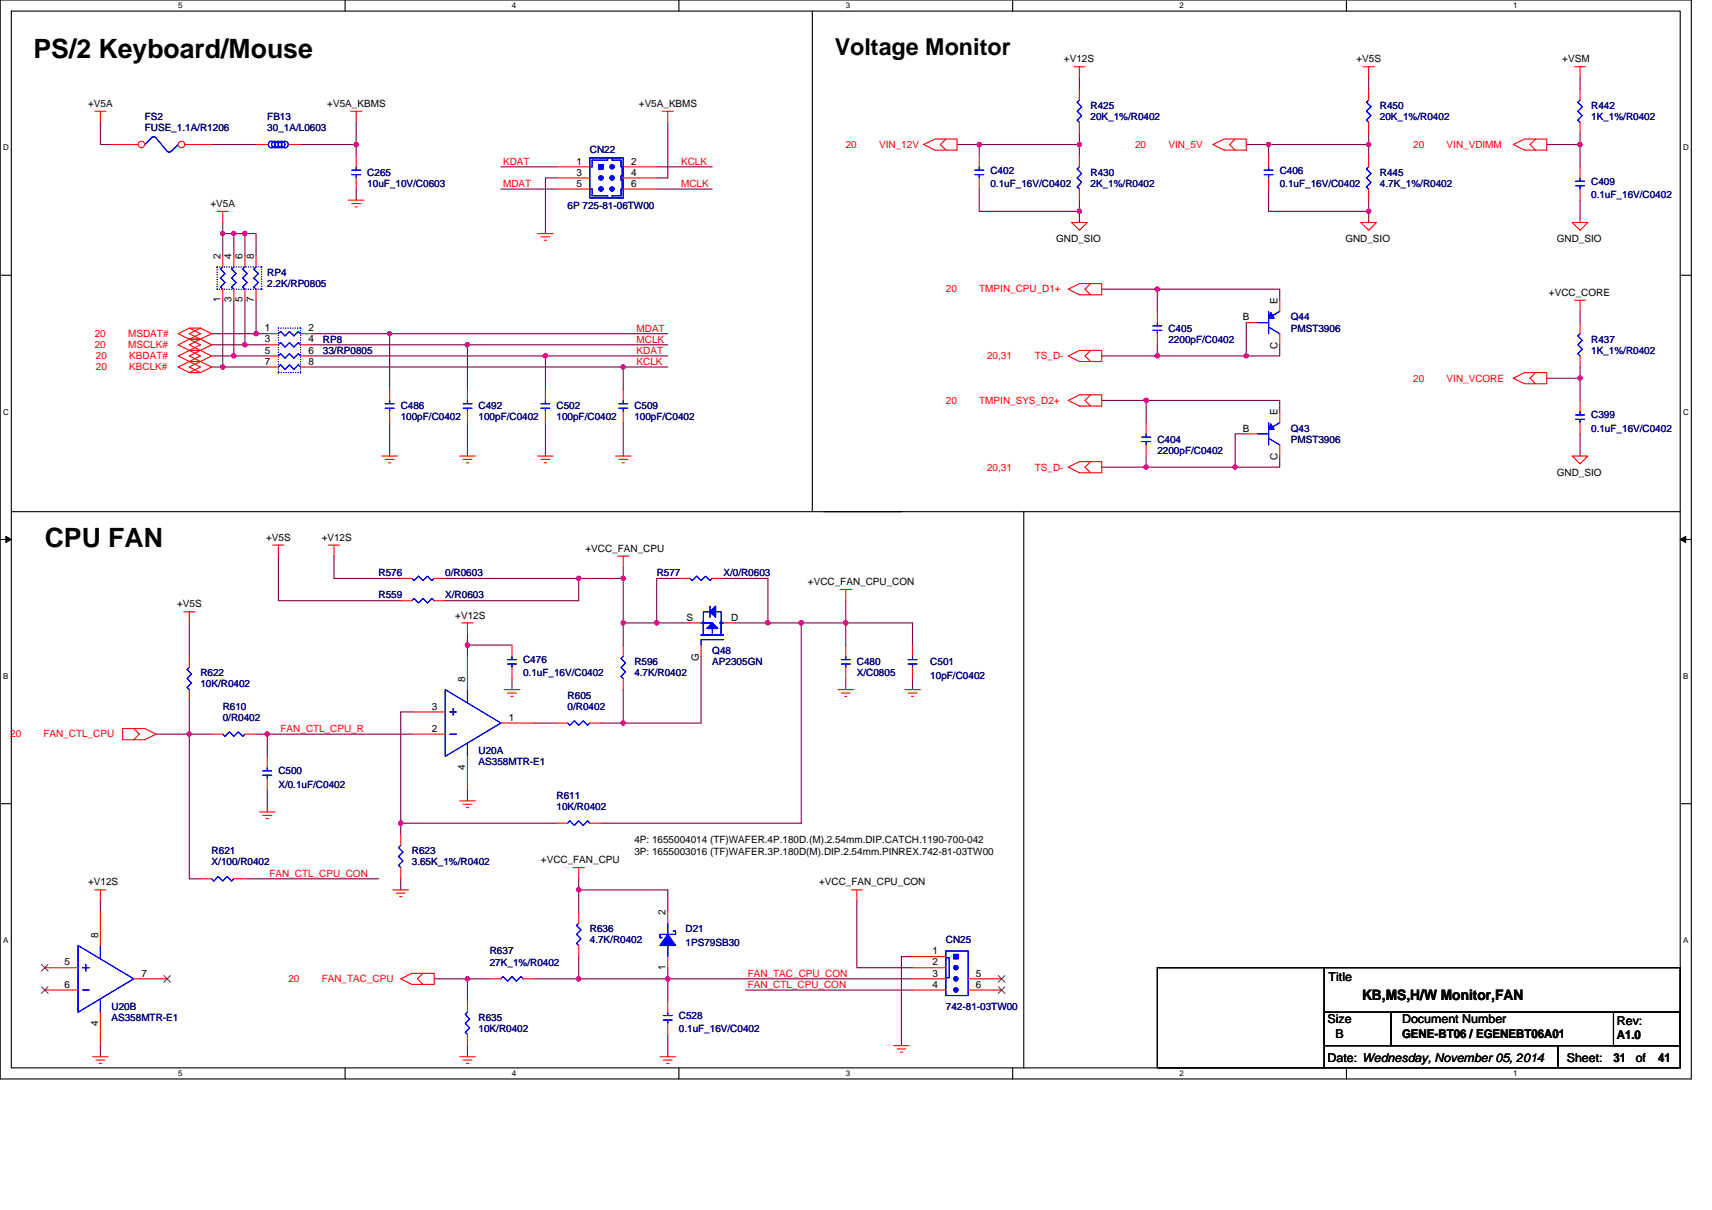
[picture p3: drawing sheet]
<svg xmlns="http://www.w3.org/2000/svg" width="297mm" height="210mm" viewBox="0 0 297 210" stroke-linecap="round" stroke-linejoin="round" font-family="sans-serif">
<path d="M0 0h293.5v187.2h-293.5zM2 1.9h289.5v183.4h-289.5z" fill="none" stroke="#000" stroke-width=".19"/>
<g fill="#fff">
<path d="M30.9 .2h.8v1.6h-.8z"/>
<path d="M30.9 185.5h.8v1.6h-.8z"/>
</g>
<path d="M59.9 0v1.9M59.9 185.3v1.9" fill="none" stroke="#000" stroke-width=".19"/>
<g fill="#fff">
<path d="M88.8 .2h.8v1.6h-.8z"/>
<path d="M88.8 185.5h.8v1.6h-.8z"/>
</g>
<path d="M117.8 0v1.9M117.8 185.3v1.9" fill="none" stroke="#000" stroke-width=".19"/>
<g fill="#fff">
<path d="M146.7 .2h.8v1.6h-.8z"/>
<path d="M146.7 185.5h.8v1.6h-.8z"/>
</g>
<path d="M175.7 0v1.9M175.7 185.3v1.9" fill="none" stroke="#000" stroke-width=".19"/>
<g fill="#fff">
<path d="M204.7 .2h.7v1.6h-.7z"/>
<path d="M204.7 185.5h.7v1.6h-.7z"/>
</g>
<path d="M233.6 0v1.9M233.6 185.3v1.9" fill="none" stroke="#000" stroke-width=".19"/>
<g fill="#fff">
<path d="M262.6 .2h.7v1.6h-.7z"/>
<path d="M262.6 185.5h.7v1.6h-.7z"/>
<path d="M.5 24.8h1v1.6h-1z"/>
<path d="M292 24.8h1v1.6h-1z"/>
<path d="M.5 70.7h1v1.5h-1z"/>
<path d="M292 70.7h1v1.5h-1z"/>
</g>
<path d="M0 47.8h2M291.5 47.8h2" fill="none" stroke="#000" stroke-width=".19"/>
<g fill="#fff">
<path d="M.5 116.5h.9v1.6h-.9z"/>
<path d="M292 116.5h.9v1.6h-.9z"/>
</g>
<path d="M0 93.6h2M291.5 93.6h2" fill="none" stroke="#000" stroke-width=".19"/>
<path d="M1 93.1l1 .5-1 .5zM291.5 93.6l1-.5v1z" fill="#000" stroke="#000" stroke-width=".17"/>
<g fill="#fff">
<path d="M.5 162.4h.9v1.5h-.9z"/>
<path d="M292 162.4h.9v1.5h-.9z"/>
</g>
<g fill="none" stroke="#000" stroke-width=".19">
<path d="M140.9 1.9v86.9M2 88.8h154.4M142.9 88.8h148.6M177.6 88.8v96.5M0 139.5h2M291.5 139.5h2M200.8 167.9h29v17.4h-29zM229.8 175.7h11.5v5.8h-11.5zM229.8 167.9h61.7v7.8h-61.7zM241.3 175.7h50.2v5.8h-50.2zM279.9 175.7h11.6v5.8h-11.6zM229.8 181.5h40.5v3.8h-40.5z"/>
<path d="M270.3 181.5h21.2v3.8h-21.2z"/>
</g>
<g fill="none" stroke="#800040" stroke-width=".19">
<path d="M187.3 13.5v1.9M237.5 13.5v1.9M274.1 13.5v1.9M17.4 21.2v3.9h1.9M36.7 25.1h7.7M38.6 38.6v1.9M52.2 25.1h9.6M61.8 21.2v3.9M61.8 32.8v1.9M61.8 25.1v1.9M86.9 32.8h9.7M86.9 29h9.7"/>
<path d="M96.6 30.9h-2v9.6M113.9 32.8h9.7M113.9 29h9.7M115.9 21.2v9.7h-2M166 25.1h3.9M169.9 32.8v3.9h17.4M169.9 25.1v1.9M169.9 25.1h17.4v1.9M187.3 23.2v1.9M187.3 34.7v2M187.3 36.7v1.9M216.2 25.1h3.9v1.9"/>
<path d="M220.1 32.8v3.9h17.4M220.1 25.1h17.4M237.5 23.2v1.9M237.5 25.1v1.9M237.5 36.7v1.9M237.5 34.7v2M268.4 25.1h5.7M274.1 34.7v3.9M274.1 25.1v3.9M274.1 23.2v1.9M36.7 57.9h7.7M36.7 59.8h5.8"/>
<path d="M38.6 40.5v3.9M38.6 40.5h2M38.6 52.1v11.6M40.6 40.5h1.9M40.6 40.5v3.9M40.6 52.1v9.7M42.5 59.8h3.9M42.5 40.5h1.9v3.9M42.5 40.5v3.9M42.5 52.1v7.7M44.4 57.9h2M44.4 52.1v5.8"/>
<path d="M54.1 59.8h27M54.1 57.9h13.5M67.6 57.9v9.7M67.6 57.9h48.3M81.1 59.8v7.8M81.1 59.8h34.8M191.2 50.2h30.8v1.9M200.8 50.2v3.8M200.8 59.8v2M216.2 56v5.8M222 59.8v2h-5.8M274.1 54v2"/>
<path d="M36.7 61.8h3.9M36.7 63.7h1.9M38.6 63.7h7.8M40.6 61.8h5.8M54.1 63.7h54M54.1 61.8h40.5M67.6 73.3v5.8M81.1 73.3v5.8M94.6 61.8h21.3M94.6 61.8v5.8M94.6 73.3v5.8M108.1 63.7h7.8"/>
<path d="M108.1 63.7v3.9M108.1 73.3v5.8M191.2 69.5h7.7M191.2 61.8h9.6M198.9 79.1v2h-7.7M198.9 69.5v3.8M198.9 69.5h23.1v1.9M200.8 61.8h15.4M216.2 75.3h-1.9v5.8M222 79.1v2h-7.7M268.4 65.6h5.7M274.1 63.7v1.9"/>
<path d="M274.1 75.3v3.8M274.1 65.6v3.9M48.3 96.5v7.7h21.2M58 96.5v3.9h11.5M108.1 98.4v2M198.9 81.1h15.4M32.8 108.1v5.8M77.3 100.4h23.1v3.8h-23.1M81.1 112v1.9M81.1 110v2h7.7M88.8 117.8v1.9M100.4 100.4h7.7"/>
<path d="M108.1 108.1v3.9M108.1 119.7v5.8M108.1 100.4v7.7M108.1 108.1h5.8M113.9 108.1h5.8M117.8 100.4h-3.9v7.7M121.6 113.9v11.6h-13.5M125.5 100.4h7.7v7.7M127.4 108.1h5.8M133.2 108.1h5.8M139 108.1h7.7M139 108.1v34.8h-34.7"/>
<path d="M146.7 104.2v3.9M146.7 108.1v3.9M146.7 117.8v1.9M146.7 108.1h11.6v3.9M158.3 117.8v1.9M27.1 127.4h5.7M32.8 127.4v25.1h2M32.8 127.4h3.9M32.8 121.6v5.8M44.4 127.4h2v3.9M46.4 127.4h25.1M46.4 137.1v3.8"/>
<path d="M71.5 123.5h-2v19.4M81.1 137.1v1.9M92.7 125.5h3.9M104.3 125.5h3.8M17.4 156.4v1.9M42.5 152.5h23.2M69.5 142.9v1.9M69.5 142.9h27.1M69.5 152.5v1.9M100.4 154.4h15.5v3.9M100.4 152.5v1.9M100.4 154.4v3.9"/>
<path d="M148.7 156.4v11.5h9.6M75.3 169.9h5.8M81.1 169.9h3.9M81.1 169.9v3.8M92.7 169.9h7.7M100.4 166v3.9M100.4 169.9h15.5M115.9 169.9v3.8M115.9 179.5v3.9M115.9 169.9h42.4M115.9 167.9v2M129.4 171.8h28.9"/>
<path d="M158.3 166h-1.9v15.5M17.4 181.5v1.9M81.1 181.5v1.9"/>
</g>
<g fill="#f0f" stroke="#f0f" stroke-width=".19">
<circle cx="198.9" cy="69.5" r=".38"/>
<circle cx="214.3" cy="81.1" r=".38"/>
<circle cx="274.1" cy="25.1" r=".38"/>
<circle cx="274.1" cy="65.6" r=".38"/>
<circle cx="169.9" cy="25.1" r=".38"/>
<circle cx="187.3" cy="36.7" r=".38"/>
<circle cx="187.3" cy="25.1" r=".38"/>
<circle cx="237.5" cy="25.1" r=".38"/>
<circle cx="220.1" cy="25.1" r=".38"/>
<circle cx="237.5" cy="36.7" r=".38"/>
<circle cx="200.8" cy="50.2" r=".38"/>
<circle cx="216.2" cy="61.8" r=".38"/>
<circle cx="38.6" cy="40.5" r=".38"/>
<circle cx="40.6" cy="40.5" r=".38"/>
<circle cx="42.5" cy="40.5" r=".38"/>
<circle cx="67.6" cy="57.9" r=".38"/>
<circle cx="81.1" cy="59.8" r=".38"/>
<circle cx="108.1" cy="63.7" r=".38"/>
<circle cx="61.8" cy="25.1" r=".38"/>
<circle cx="200.8" cy="61.8" r=".38"/>
<circle cx="198.9" cy="81.1" r=".38"/>
<circle cx="94.6" cy="61.8" r=".38"/>
<circle cx="38.6" cy="63.7" r=".38"/>
<circle cx="40.6" cy="61.8" r=".38"/>
<circle cx="42.5" cy="59.8" r=".38"/>
<circle cx="44.4" cy="57.9" r=".38"/>
<circle cx="146.7" cy="108.1" r=".38"/>
<circle cx="108.1" cy="125.5" r=".38"/>
<circle cx="108.1" cy="100.4" r=".38"/>
<circle cx="100.4" cy="169.9" r=".38"/>
<circle cx="100.4" cy="154.4" r=".38"/>
<circle cx="81.1" cy="169.9" r=".38"/>
<circle cx="46.4" cy="127.4" r=".38"/>
<circle cx="81.1" cy="111.9" r=".38"/>
<circle cx="113.9" cy="108.1" r=".38"/>
<circle cx="133.2" cy="108.1" r=".38"/>
<circle cx="139" cy="108.1" r=".38"/>
<circle cx="69.5" cy="142.8" r=".38"/>
<circle cx="115.8" cy="169.9" r=".38"/>
<circle cx="32.8" cy="127.4" r=".38"/>
<circle cx="100.4" cy="100.4" r=".38"/>
<circle cx="108.1" cy="108.1" r=".38"/>
</g>
<g fill="none" stroke="#f00" stroke-width=".19">
<path d="M16.4 19.3h2M17.4 19.3v1.9M60.9 19.3h1.9M61.8 19.3v1.9M114.9 19.3h1.9M115.9 19.3v1.9M186.3 11.6h2M187.3 11.6v1.9M187.3 15.4v2M236.5 11.6h1.9M237.5 11.6v1.9M273.2 11.6h1.9"/>
<path d="M274.1 11.6v1.9M274.1 15.4v2M37.7 36.7h1.9M38.6 36.7v1.9M44.4 25.1h2M50.2 25.1h2M60.4 34.7h2.8M61 35.3h1.6M61.6 35.9h.4M61.8 30.9v1.9M61.8 27v2M96.6 29h5.7"/>
<path d="M96.6 30.9h5.7M96.6 32.8h5.7M108.1 29h5.8M108.1 30.9h5.8M108.1 32.8h5.8M160.2 25.1l2-1h3.8v2h-3.8zM164.1 24.1l-1 1 1 1M169.9 30.9v1.9M169.9 27v2M185.9 38.6h2.7l-1.3 1.4zM187.3 21.2v2M187.3 32.8v1.9"/>
<path d="M187.3 27v2M210.5 25.1l1.9-1h3.8v2h-3.8zM214.3 24.1l-1 1 1 1M220.1 30.9v1.9M220.1 27v2M236.1 38.6h2.7l-1.3 1.4zM237.5 32.8v1.9M237.5 27v2M262.6 25.1l1.9-1h3.9v2h-3.9zM266.4 24.1l-.9 1 .9 1M272.8 38.6h2.7l-1.4 1.4zM274.1 21.2v2"/>
<path d="M274.1 32.8v1.9M274.1 29v1.9M32.8 58.9l2 .9-2 1M32.8 56.9l2 1-2 1M34.8 58.9h-2l-1.9 .9 1.9 1M34.8 56.9h-2l-1.9 1 1.9 1M34.8 58.9l1.9 .9-1.9 1h-2M34.8 58.9l-2 .9 2 1M34.8 56.9l1.9 1-1.9 1h-2M34.8 56.9l-2 1 2 1M38.6 50.2v1.9M38.6 44.4v1.9"/>
<path d="M40.6 50.2v1.9M40.6 44.4v1.9M42.5 50.2v1.9M42.5 44.4v1.9M44.4 50.2v1.9M44.4 44.4v1.9M46.4 57.9h1.9M46.4 59.8h1.9M52.2 57.9h1.9M52.2 59.8h1.9M93.3 40.5h2.7M93.8 41.1h1.6"/>
<path d="M94.4 41.7h.4M185.4 50.2l1.9-1h3.9v2h-3.9zM189.2 49.2l-.9 1 .9 1M200.8 57.9v1.9M200.8 54v2M216.2 56h2M222 52.1v1.9M222 57.9v1.9M273.2 52.1h1.9M274.1 52.1v1.9M274.1 56v1.9M32.8 62.7l2 1-2 1"/>
<path d="M32.8 60.8l2 1-2 .9M34.8 62.7h-2l-1.9 1 1.9 1M34.8 60.8h-2l-1.9 1 1.9 .9M34.8 62.7l1.9 1-1.9 1h-2M34.8 62.7l-2 1 2 1M34.8 60.8l1.9 1-1.9 .9h-2M34.8 60.8l-2 1 2 .9M46.4 61.8h1.9M46.4 63.7h1.9M52.2 61.8h1.9M52.2 63.7h1.9M66.2 79.1h2.8"/>
<path d="M66.8 79.7h1.6M67.6 71.4v1.9M67.6 67.6v1.9M79.8 79.1h2.7M80.3 79.7h1.6M81.1 71.4v1.9M81.1 67.6v1.9M93.3 79.1h2.7M93.8 79.7h1.6M106.8 79.1h2.7M107.4 79.7h1.5M108.1 71.4v1.9"/>
<path d="M108.1 67.6v1.9M185.4 69.5l1.9-1h3.9v2h-3.9zM185.4 61.8l1.9-1h3.9v1.9h-3.9zM189.2 68.5l-.9 1 .9 1M189.2 60.8l-.9 1 .9 .9M198.9 77.2v1.9M198.9 73.3v2M216.2 75.3h2M222 71.4v1.9M222 77.2v1.9M262.6 65.6l1.9-.9h3.9v1.9h-3.9zM266.4 64.7l-.9 .9 .9 1"/>
<path d="M272.8 79.1h2.7l-1.4 1.4zM274.1 61.8v1.9M274.1 73.3v2M274.1 69.5v1.9M47.3 94.6h2M48.3 94.6v1.9M57 94.6h1.9M58 94.6v1.9M67.4 80.3h.4M80.9 80.3h.4M94.4 80.3h.4M107.2 96.5h1.9"/>
<path d="M107.9 80.3h.4M108.1 96.5v1.9M185.4 81.1l1.9-1h3.9v1.9h-3.9zM189.2 80.1l-.9 1 .9 .9M31.9 106.2h1.9M32.8 106.2v1.9M69.5 104.2h2M69.5 100.4h2M75.3 104.2h2M75.3 100.4h2M80.2 108.1h1.9M81.1 108.1v1.9"/>
<path d="M81.1 113.9v5.8M87.5 119.7h2.7M88.8 115.8v2M88.8 112v1.9M108.1 117.8v1.9M108.1 112v1.9M117.8 100.4h1.9M119.7 108.1h1.9M121.6 112v1.9M123.6 100.4h1.9M125.5 108.1h1.9M145.4 119.7h2.7"/>
<path d="M145.8 102.3h1.9M146.7 102.3v1.9M146.7 115.8v2M146.7 112v1.9M157 119.7h2.7M158.3 115.8v2M158.3 112v1.9M21.3 126.4h3.8l2 1-2 1h-3.8zM23.2 126.4l1 1-1 1M36.7 127.4h1.9M42.5 127.4h1.9M46.4 135.1v2"/>
<path d="M46.4 131.3v1.9M71.5 127.4h5.8M71.5 123.5h5.8M79.8 139h2.7M80.3 139.6h1.6M81.1 131.3v5.8M86.9 125.5h5.8M88.1 120.3h1.5M88.6 120.8h.4M96.6 125.5h1.9M102.3 125.5h2M146 120.3h1.5"/>
<path d="M146.6 120.8h.3M157.6 120.3h1.5M158.1 120.8h.4M16.4 154.4h2M17.4 154.4v2M17.4 158.3v5.8M34.8 152.5h1.9M40.6 152.5h1.9M45 140.9h2.7M45.6 141.5h1.5M46.2 142.1h.4M68.2 154.4h2.7"/>
<path d="M68.8 155h1.5M69.3 155.6h.4M80.9 140.1h.4M99.5 150.6h1.9M100.4 150.6v1.9M100.4 158.3v1.9M147.7 154.4h1.9M148.7 154.4v2M7.8 171.8h5.7M7.8 167.9h5.7M17.4 175.7v5.8M23.2 169.9h5.8"/>
<path d="M69.5 169.9l2-1h3.8v1.9h-3.8zM73.4 168.9l-1 1 1 .9M85 169.9h1.9M90.8 169.9h1.9M100.4 164.1v1.9M115.9 177.6v1.9M115.9 173.7v2M16.1 183.4h2.7M16.6 184h1.6M17.2 184.6h.4M79.8 183.4h2.7M80.3 184h1.6"/>
<path d="M80.9 184.6h.4M114.5 183.4h2.7M115.1 184h1.5M115.7 184.6h.4M155 181.5h2.8M155.6 182h1.6M156.2 182.6h.4"/>
</g>
<g fill="none" stroke="#00f" stroke-width=".19">
<path d="M187.3 17.4l-.4 .4 .8 .7-.8 .8 .8 .8-.8 .7 .4 .4M274.1 17.4l-.3 .4 .7 .7-.7 .8 .7 .8-.7 .7 .3 .4M26.3 23.9l-1.2 1.2M27.1 23.9l1.9 2.3M27.1 23.9a.65 .65 0 0 0-.9 0M29.7 26.2a.38 .38 0 0 1-.3 .2 .38 .38 0 0 1-.4-.2M30.9 25.1l-1.1 1.1M46.4 25.1h.2M50 25.1h.2M61 29.5h1.6M61 30.3h1.6M61.8 29v.5"/>
<path d="M61.8 30.3v.6M102.3 32.8h.4v1.2h2.7v.4M102.3 27.4h5.8v7h-5.8zM105.4 27.4v.4h-2.7v1.2h-.4M106.2 27.4v.4h1.6v1.2h.3M107.9 29v1.5M107.9 31.3v1.5M108.1 32.8h-.3v1.2h-1.6v.4M108.1 30.5h-.3v.8h.3M169.1 29.5h1.6M169.1 30.3h1.6M169.9 29v.5"/>
<path d="M169.9 30.3v.6M187.3 29l-.4 .3 .8 .8-.8 .8 .8 .7-.8 .8 .4 .4M219.3 29.5h1.6M219.3 30.3h1.6M220.1 29v.5M220.1 30.3v.6M237.5 29l-.4 .3 .8 .8-.8 .8 .8 .7-.8 .8 .4 .4M273.4 31.5h1.5M273.4 32.2h1.5M274.1 30.9v.6M274.1 32.2v.6M38.6 46.3l-.3 .4 .7 .8-.7 .8 .7 .7-.7 .8 .3 .4"/>
<path d="M40.6 46.3l-.4 .4 .8 .8-.8 .8 .8 .7-.8 .8 .4 .4M42.5 46.3l-.4 .4 .8 .8-.8 .8 .8 .7-.8 .8 .4 .4M44.4 46.3l-.4 .4 .8 .8-.8 .8 .8 .7-.8 .8 .4 .4M48.3 57.9l.4-.4 .8 .8 .7-.8 .8 .8 .8-.8 .4 .4M48.3 59.8l.4-.3 .8 .7 .7-.7 .8 .7 .8-.7 .4 .3M200 56.6h1.6M200 57.3h1.6M200.8 56v.6M200.8 57.3v.6M218.2 56h1.9M220.1 54v3.9M220.1 56.7l1.9 1.2"/>
<path d="M222 54l-1.9 1.2M274.1 57.9l-.3 .4 .7 .8-.7 .7 .7 .8-.7 .8 .3 .4M48.3 61.8l.4-.4 .8 .7 .7-.7 .8 .7 .8-.7 .4 .4M48.3 63.7l.4-.4 .8 .8 .7-.8 .8 .8 .8-.8 .4 .4M66.8 70.1h1.6M66.8 70.8h1.6M67.6 69.5v.6M67.6 70.8v.6M80.3 70.1h1.6M80.3 70.8h1.6M81.1 69.5v.6M81.1 70.8v.6"/>
<path d="M107.4 70.1h1.5M107.4 70.8h1.5M108.1 69.5v.6M108.1 70.8v.6M198.1 75.9h1.5M198.1 76.6h1.5M198.9 75.3v.6M198.9 76.6v.6M218.2 75.3h1.9M220.1 73.3v3.9M220.1 76.1l1.9 1.1M222 73.3l-1.9 1.2"/>
<path d="M273.4 72h1.5M273.4 72.8h1.5M274.1 71.4v.6M274.1 72.8v.5M71.5 100.4l.3 .4 .8-.8 .8 .8 .8-.8 .7 .8 .4-.4M75.3 104.2l-.4-.4-.7 .8-.8-.8-.8 .8-.8-.8-.3 .4M77.3 119.7l9.6 5.8-9.6 5.8zM81.1 119.7v2.3M88.1 114.5h1.5M88.1 115.2h1.5M88.8 113.9v.6M88.8 115.2v.6"/>
<path d="M108.1 113.9l-.3 .4 .7 .7-.7 .8 .7 .8-.7 .8 .3 .4M119.7 100.4l.4 .4 .8-.8 .7 .8 .8-.8 .8 .8 .4-.4M121.6 110.2h3.9M121.6 108.1h2M122 108.3v1.7M123.2 106.2h-1.2v4M123.2 105.2v1.9M123.6 109.1v1.1M124.2 106.2h.9v1.9M125.1 110v-1.9h.4h-.4v2.1M125.5 111h-3.9v1M146 114.5h1.5"/>
<path d="M146 115.2h1.5M146.7 113.9v.6M146.7 115.2v.6M157.6 114.5h1.5M157.6 115.2h1.5M158.3 113.9v.6M158.3 115.2v.6M38.6 127.4l.4 .4 .8-.8 .8 .8 .7-.8 .8 .8 .4-.4M45.6 133.8h1.5M45.6 134.5h1.5M46.4 133.2v.6M46.4 134.5v.6"/>
<path d="M78 123.5h1.2M78 127.4h1.2M78.6 123v1.1M81.1 128.9v2.4M98.5 125.5l.4 .4 .7-.8 .8 .8 .8-.8 .8 .8 .3-.4M36.7 152.5l.4 .4 .8-.8 .7 .8 .8-.8 .8 .8 .4-.4M13.5 164.1l9.7 5.8-9.7 5.8zM14.3 167.9h1.2M14.3 171.8h1.2M14.9 167.4v1.1M17.4 164.1v2.3M17.4 173.4v2.3"/>
<path d="M86.9 169.9l.4-.4 .8 .8 .7-.8 .8 .8 .8-.8 .4 .4M100.4 160.2l-.4 .4 .8 .8-.8 .8 .8 .7-.8 .8 .4 .4M115.1 176.2h1.5M115.1 177h1.5M115.9 175.7v.5M115.9 177v.6"/>
<circle cx="47.1" cy="25.1" r=".57"/>
<circle cx="47.7" cy="25.1" r=".57"/>
<circle cx="48.3" cy="25.1" r=".57"/>
<circle cx="48.9" cy="25.1" r=".57"/>
<circle cx="49.4" cy="25.1" r=".57"/>
</g>
<g fill="#00f" stroke="#00f" stroke-width=".19">
<path d="M220.5 54.3l.6 .9h-1z" fill-rule="evenodd"/>
<path d="M220.5 54.3l.6 .9h-1z" fill-rule="evenodd"/>
<path d="M220.5 73.6l.6 .9h-1z" fill-rule="evenodd"/>
<path d="M220.5 73.6l.6 .9h-1z" fill-rule="evenodd"/>
<path d="M103.9 28.6v.7h.8v-.7z" fill-rule="evenodd"/>
<path d="M103.9 28.6v.7h.8v-.7z" fill-rule="evenodd"/>
<path d="M122.6 109.1l1-1 .9 1z" fill-rule="evenodd"/>
<path d="M124.2 105.2v1.9l-1-.9z" fill-rule="evenodd"/>
<path d="M121.9 108h.3v.2h-.3z" fill-rule="evenodd"/>
<path d="M122.6 109.1l1-1 .9 1z" fill-rule="evenodd"/>
<path d="M124.2 105.2v1.9l-1-.9z" fill-rule="evenodd"/>
<path d="M121.9 108h.3v.2h-.3z" fill-rule="evenodd"/>
<circle cx="104.3" cy="30.9" r=".38"/>
<circle cx="104.3" cy="32.8" r=".38"/>
<circle cx="106.2" cy="32.8" r=".38"/>
<circle cx="106.2" cy="30.9" r=".38"/>
<circle cx="106.2" cy="28.9" r=".38"/>
<circle cx="125.1" cy="108.1" r=".18"/>
</g>
<g fill="none" stroke="#00f" stroke-width=".19" stroke-dasharray="0 .4">
<path d="M37.7 50.2h7.7M37.7 50.2v-3.9M37.7 46.3h.1M37.7 46.3h7.7M45.4 50.2h.1M45.4 46.3h.1M45.4 46.3v3.9M48.3 56.9v7.8M48.3 56.9h3.9M52.2 56.9h.1M52.2 56.9v7.8M48.3 64.7h.1"/>
<path d="M52.2 64.7h.1M52.2 64.7h-3.9"/>
</g>
<path d="M7.2 171.2l1.2 1.2M7.2 167.4l1.2 1.1M8.3 171.2l-1.1 1.2M8.3 167.4l-1.1 1.1M28.4 169.3l1.2 1.2M29.6 169.3l-1.2 1.2" fill="none" stroke="#804000" stroke-width=".17"/>
<circle cx="24.5" cy="25.1" r=".57" fill="#fff" stroke="#f00" stroke-width=".19"/>
<path d="M19.3 25.1h4.7" fill="none" stroke="#f00" stroke-width=".19"/>
<circle cx="31.5" cy="25.1" r=".57" fill="#fff" stroke="#f00" stroke-width=".19"/>
<g fill="none" stroke="#f00" stroke-width=".19">
<path d="M237.5 15.4v2M32.1 25.1h4.6M237.5 21.2v2M94.6 71.4v1.9M94.6 67.6v1.9M32.8 119.7v1.9M32.8 113.9v1.9M69.5 150.6v1.9M69.5 144.8v1.9M96.6 142.9h1.9M102.3 142.9h2M115.9 158.3v1.9"/>
<path d="M81.1 179.5v2M81.1 173.7v2M115.9 166v1.9M158.3 166h5.8M158.3 167.9h5.8M158.3 169.9h5.8M158.3 171.8h5.8M168 169.9h5.8M168 171.8h5.8"/>
</g>
<g fill="none" stroke="#00f" stroke-width=".19">
<path d="M237.5 17.4l-.4 .4 .8 .7-.8 .8 .8 .8-.8 .7 .4 .4M93.8 70.1h1.6M93.8 70.8h1.6M94.6 69.5v.6M94.6 70.8v.6M32.8 115.8l-.3 .4 .7 .8-.7 .8 .7 .7-.7 .8 .3 .4M69.5 146.7l-.4 .4 .8 .8-.8 .7 .8 .8-.8 .8 .4 .4M102.3 142.9l-.3-.4-.8 .7-.8-.7-.8 .7-.7-.7-.4 .4M81.1 175.7l-.4 .3 .8 .8-.8 .8 .8 .8-.8 .7 .4 .4M115.9 164.1v1.9M115.9 160.2v2M116.8 161.6h.4v.6h-2.7v.5h.4"/>
<path d="M164.1 165h3.9v7.8h-3.9zM164.1 166.2h.6v3.5h-.6"/>
</g>
<g fill="#00f" stroke="#00f" stroke-width=".19">
<path d="M115.9 162.2l1.3 1.9h-2.7z" fill-rule="evenodd"/>
<path d="M115.9 162.2l1.3 1.9h-2.7z" fill-rule="evenodd"/>
<path d="M165.5 165.6v.8h.7v-.8z" fill-rule="evenodd"/>
<path d="M165.5 165.6v.8h.7v-.8z" fill-rule="evenodd"/>
<circle cx="165.8" cy="167.9" r=".38"/>
<circle cx="165.8" cy="169.9" r=".38"/>
<circle cx="165.8" cy="171.8" r=".38"/>
</g>
<path d="M173.2 169.3l1.2 1.2M173.2 171.2l1.2 1.2M174.3 169.3l-1.1 1.2M174.3 171.2l-1.1 1.2" fill="none" stroke="#804000" stroke-width=".17"/>
<g fill="#f0f" stroke="#f0f" stroke-width=".19">
<circle cx="198.9" cy="69.5" r=".38"/>
<circle cx="214.3" cy="81.1" r=".38"/>
<circle cx="274.1" cy="25.1" r=".38"/>
<circle cx="274.1" cy="65.6" r=".38"/>
<circle cx="169.9" cy="25.1" r=".38"/>
<circle cx="187.3" cy="36.7" r=".38"/>
<circle cx="187.3" cy="25.1" r=".38"/>
<circle cx="237.5" cy="25.1" r=".38"/>
<circle cx="220.1" cy="25.1" r=".38"/>
<circle cx="237.5" cy="36.7" r=".38"/>
<circle cx="200.8" cy="50.2" r=".38"/>
<circle cx="216.2" cy="61.8" r=".38"/>
<circle cx="38.6" cy="40.5" r=".38"/>
<circle cx="40.6" cy="40.5" r=".38"/>
<circle cx="42.5" cy="40.5" r=".38"/>
<circle cx="67.6" cy="57.9" r=".38"/>
<circle cx="81.1" cy="59.8" r=".38"/>
<circle cx="108.1" cy="63.7" r=".38"/>
<circle cx="61.8" cy="25.1" r=".38"/>
<circle cx="200.8" cy="61.8" r=".38"/>
<circle cx="198.9" cy="81.1" r=".38"/>
<circle cx="94.6" cy="61.8" r=".38"/>
<circle cx="38.6" cy="63.7" r=".38"/>
<circle cx="40.6" cy="61.8" r=".38"/>
<circle cx="42.5" cy="59.8" r=".38"/>
<circle cx="44.4" cy="57.9" r=".38"/>
<circle cx="146.7" cy="108.1" r=".38"/>
<circle cx="108.1" cy="125.5" r=".38"/>
<circle cx="108.1" cy="100.4" r=".38"/>
<circle cx="100.4" cy="169.9" r=".38"/>
<circle cx="100.4" cy="154.4" r=".38"/>
<circle cx="81.1" cy="169.9" r=".38"/>
<circle cx="46.4" cy="127.4" r=".38"/>
<circle cx="81.1" cy="111.9" r=".38"/>
<circle cx="113.9" cy="108.1" r=".38"/>
<circle cx="133.2" cy="108.1" r=".38"/>
<circle cx="139" cy="108.1" r=".38"/>
<circle cx="69.5" cy="142.8" r=".38"/>
<circle cx="115.8" cy="169.9" r=".38"/>
<circle cx="32.8" cy="127.4" r=".38"/>
<circle cx="100.4" cy="100.4" r=".38"/>
<circle cx="108.1" cy="108.1" r=".38"/>
</g>
<g font-size="4.6">
<text x="5.8" y="10.1">PS/2 Keyboard/Mouse</text>
<text x="7.8" y="95">CPU FAN</text>
</g>
<text font-size="4" x="144.8" y="9.5">Voltage Monitor</text>
<text font-size="2.5" x="236.3" y="173.5">KB,MS,H/W Monitor,FAN</text>
<g font-size="2.1">
<text x="230.5" y="170.2">Title</text>
<text x="230.3" y="177.6">Size</text>
<text x="243.3" y="177.6">Document Number</text>
<text x="280.5" y="177.9">Rev:</text>
<text x="230.3" y="184.3">Date: Wednesday, November 05, 2014</text>
<text x="231.7" y="180.1">B</text>
<text x="243.3" y="180.1">GENE-BT06 / EGENEBT06A01</text>
<text x="271.8" y="184.3">Sheet:</text>
<text x="279.9" y="184.4">31</text>
<text x="280.5" y="180.3">A1.0</text>
<text x="283.8" y="184.3">of</text>
<text x="287.7" y="184.4">41</text>
</g>
<g font-size="1.7">
<text x="184.6" y="10.8">+V12S</text>
<text x="235.3" y="10.8">+V5S</text>
<text x="271.1" y="10.8">+VSM</text>
<text x="15.3" y="18.5">+V5A</text>
<text x="56.8" y="18.5">+V5A_KBMS</text>
<text x="110.8" y="18.5">+V5A_KBMS</text>
<text x="100" y="28.6">1</text>
<text x="109.5" y="28.6">2</text>
<text x="36.5" y="35.9">+V5A</text>
<text x="100" y="30.5">3</text>
<text x="100" y="32.4">5</text>
<text x="109.5" y="30.5">4</text>
<text x="109.5" y="32.4">6</text>
<text x="38.2" y="45" transform="rotate(-90 38.2 45)">2</text>
<text x="40.2" y="45" transform="rotate(-90 40.2 45)">4</text>
<text x="42.1" y="45" transform="rotate(-90 42.1 45)">6</text>
<text x="44" y="45" transform="rotate(-90 44 45)">8</text>
<text x="183.2" y="42.1">GND_SIO</text>
<text x="233.4" y="42.1">GND_SIO</text>
<text x="270.1" y="42.1">GND_SIO</text>
<text x="38.2" y="52.5" transform="rotate(-90 38.2 52.5)">1</text>
<text x="40.2" y="52.5" transform="rotate(-90 40.2 52.5)">3</text>
<text x="42.1" y="52.5" transform="rotate(-90 42.1 52.5)">5</text>
<text x="44" y="52.5" transform="rotate(-90 44 52.5)">7</text>
<text x="221.6" y="52.7" transform="rotate(-90 221.6 52.7)">E</text>
<text x="268.7" y="51.4">+VCC_CORE</text>
<text x="46" y="57.5">1</text>
<text x="46" y="59.4">3</text>
<text x="53.5" y="57.5">2</text>
<text x="53.5" y="59.4">4</text>
<text x="215.6" y="55.6">B</text>
<text x="46" y="61.4">5</text>
<text x="46" y="63.3">7</text>
<text x="53.5" y="61.4">6</text>
<text x="53.5" y="63.3">8</text>
<text x="221.6" y="60.5" transform="rotate(-90 221.6 60.5)">C</text>
<text x="221.6" y="72" transform="rotate(-90 221.6 72)">E</text>
<text x="215.6" y="74.9">B</text>
<text x="221.6" y="79.8" transform="rotate(-90 221.6 79.8)">C</text>
<text x="270.1" y="82.6">GND_SIO</text>
<text x="46.2" y="93.8">+V5S</text>
<text x="55.8" y="93.8">+V12S</text>
<text x="101.6" y="95.7">+VCC_FAN_CPU</text>
<text x="140.2" y="101.5">+VCC_FAN_CPU_CON</text>
<text x="30.7" y="105.4">+V5S</text>
<text x="79" y="107.3">+V12S</text>
<text x="119.1" y="107.7">S</text>
<text x="126.9" y="107.7">D</text>
<text x="80.7" y="118.3" transform="rotate(-90 80.7 118.3)">8</text>
<text x="121.2" y="114.6" transform="rotate(-90 121.2 114.6)">G</text>
<text x="74.9" y="123.1">3</text>
<text x="88.3" y="125.1">1</text>
<text x="74.9" y="127">2</text>
<text x="80.7" y="133.6" transform="rotate(-90 80.7 133.6)">4</text>
<text x="93.8" y="149.8">+VCC_FAN_CPU</text>
<text x="110.1" y="146.3">4P: 1655004014 (TF)WAFER.4P.180D.(M).2.54mm.DIP.CATCH.1190-700-042</text>
<text x="110.1" y="148.3">3P: 1655003016 (TF)WAFER.3P.180D(M).DIP.2.54mm.PINREX.742-81-03TW00</text>
<text x="15.3" y="153.6">+V12S</text>
<text x="142.1" y="153.6">+VCC_FAN_CPU_CON</text>
<text x="115.5" y="158.9" transform="rotate(-90 115.5 158.9)">2</text>
<text x="11.2" y="167.5">5</text>
<text x="17" y="162.7" transform="rotate(-90 17 162.7)">8</text>
<text x="161.8" y="165.6">1</text>
<text x="161.8" y="167.5">2</text>
<text x="11.2" y="171.4">6</text>
<text x="24.5" y="169.5">7</text>
<text x="115.5" y="168.3" transform="rotate(-90 115.5 168.3)">1</text>
<text x="161.8" y="169.5">3</text>
<text x="161.8" y="171.4">4</text>
<text x="169.3" y="169.5">5</text>
<text x="169.3" y="171.4">6</text>
<text x="17" y="178" transform="rotate(-90 17 178)">4</text>
</g>
<g font-size="1.7" fill="#000080">
<text x="25.1" y="20.8">FS2</text>
<text x="25.1" y="22.8">FUSE_1.1A/R1206</text>
<text x="46.4" y="20.8">FB13</text>
<text x="46.4" y="22.8">30_1A/L0603</text>
<text x="189.2" y="18.9">R425</text>
<text x="189.2" y="20.8">20K_1%/R0402</text>
<text x="239.4" y="18.9">R450</text>
<text x="239.4" y="20.8">20K_1%/R0402</text>
<text x="276.1" y="18.9">R442</text>
<text x="276.1" y="20.8">1K_1%/R0402</text>
<text x="102.3" y="26.6">CN22</text>
<text x="63.7" y="30.5">C265</text>
<text x="63.7" y="32.4">10uF_10V/C0603</text>
<text x="171.8" y="30.1">C402</text>
<text x="171.8" y="32.4">0.1uF_16V/C0402</text>
<text x="189.2" y="30.5">R430</text>
<text x="189.2" y="32.4">2K_1%/R0402</text>
<text x="222" y="30.1">C406</text>
<text x="222" y="32.4">0.1uF_16V/C0402</text>
<text x="239.4" y="30.5">R445</text>
<text x="239.4" y="32.4">4.7K_1%/R0402</text>
<text x="276.1" y="32">C409</text>
<text x="276.1" y="34.4">0.1uF_16V/C0402</text>
<text x="98.5" y="36.3">6P 725-81-06TW00</text>
<text x="46.4" y="47.9">RP4</text>
<text x="46.4" y="49.8">2.2K/RP0805</text>
<text x="56" y="59.5">RP8</text>
<text x="202.7" y="57.5">C405</text>
<text x="202.7" y="59.5">2200pF/C0402</text>
<text x="224" y="55.6">Q44</text>
<text x="224" y="57.5">PMST3906</text>
<text x="276.1" y="59.5">R437</text>
<text x="56" y="61.4">33/RP0805</text>
<text x="276.1" y="61.4">1K_1%/R0402</text>
<text x="69.5" y="71">C486</text>
<text x="83" y="71">C492</text>
<text x="96.6" y="71">C502</text>
<text x="110.1" y="71">C509</text>
<text x="69.5" y="73">100pF/C0402</text>
<text x="83" y="73">100pF/C0402</text>
<text x="96.6" y="73">100pF/C0402</text>
<text x="110.1" y="73">100pF/C0402</text>
<text x="200.8" y="76.8">C404</text>
<text x="224" y="74.9">Q43</text>
<text x="224" y="76.8">PMST3906</text>
<text x="276.1" y="72.6">C399</text>
<text x="276.1" y="74.9">0.1uF_16V/C0402</text>
<text x="200.8" y="78.8">2200pF/C0402</text>
<text x="65.7" y="100">R576</text>
<text x="77.3" y="100">0/R0603</text>
<text x="113.9" y="100">R577</text>
<text x="125.5" y="100">X/0/R0603</text>
<text x="65.7" y="103.8">R559</text>
<text x="77.3" y="103.8">X/R0603</text>
<text x="123.6" y="113.5">Q48</text>
<text x="34.8" y="117.4">R622</text>
<text x="34.8" y="119.3">10K/R0402</text>
<text x="90.8" y="115">C476</text>
<text x="90.8" y="117.4">0.1uF_16V/C0402</text>
<text x="110.1" y="115.4">R596</text>
<text x="110.1" y="117.4">4.7K/R0402</text>
<text x="123.6" y="115.4">AP2305GN</text>
<text x="148.7" y="115.4">C480</text>
<text x="148.7" y="117.4">X/C0805</text>
<text x="161.4" y="115.4">C501</text>
<text x="161.4" y="117.8">10pF/C0402</text>
<text x="38.6" y="123.1">R610</text>
<text x="38.6" y="125.1">0/R0402</text>
<text x="98.5" y="121.2">R605</text>
<text x="98.5" y="123.1">0/R0402</text>
<text x="83" y="130.9">U20A</text>
<text x="48.3" y="134.3">C500</text>
<text x="48.3" y="136.7">X/0.1uF/C0402</text>
<text x="83" y="132.8">AS358MTR-E1</text>
<text x="96.6" y="138.6">R611</text>
<text x="96.6" y="140.5">10K/R0402</text>
<text x="36.7" y="148.3">R621</text>
<text x="71.5" y="148.3">R623</text>
<text x="36.7" y="150.2">X/100/R0402</text>
<text x="71.5" y="150.2">3.65K_1%/R0402</text>
<text x="102.3" y="161.8">R636</text>
<text x="119" y="161.8">D21</text>
<text x="85" y="165.6">R637</text>
<text x="85" y="167.6">27K_1%/R0402</text>
<text x="102.3" y="163.7">4.7K/R0402</text>
<text x="119" y="164.1">1PS79SB30</text>
<text x="164.1" y="163.7">CN25</text>
<text x="19.3" y="175.3">U20B</text>
<text x="19.3" y="177.2">AS358MTR-E1</text>
<text x="83" y="177.2">R635</text>
<text x="83" y="179.1">10K/R0402</text>
<text x="117.8" y="176.8">C528</text>
<text x="117.8" y="179.1">0.1uF_16V/C0402</text>
<text x="164.1" y="175.3">742-81-03TW00</text>
</g>
<g font-size="1.7" fill="#f00">
<text x="87.3" y="28.6">KDAT</text>
<text x="118.2" y="28.6">KCLK</text>
<text x="146.7" y="25.7">20</text>
<text x="152.5" y="25.7">VIN_12V</text>
<text x="196.9" y="25.7">20</text>
<text x="202.7" y="25.7">VIN_5V</text>
<text x="245.2" y="25.7">20</text>
<text x="251" y="25.7">VIN_VDIMM</text>
<text x="87.3" y="32.4">MDAT</text>
<text x="118.2" y="32.4">MCLK</text>
<text x="164.1" y="50.8">20</text>
<text x="169.9" y="50.8">TMPIN_CPU_D1+</text>
<text x="16.4" y="58.5">20</text>
<text x="22.2" y="58.5">MSDAT#</text>
<text x="110.4" y="57.5">MDAT</text>
<text x="110.4" y="59.5">MCLK</text>
<text x="16.4" y="60.4">20</text>
<text x="16.6" y="64.3">20</text>
<text x="16.6" y="62.4">20</text>
<text x="22.2" y="60.4">MSCLK#</text>
<text x="22.4" y="64.3">KBCLK#</text>
<text x="22.4" y="62.4">KBDAT#</text>
<text x="110.4" y="63.3">KCLK</text>
<text x="110.4" y="61.4">KDAT</text>
<text x="171.3" y="62.4">20,31</text>
<text x="179.6" y="62.4">TS_D-</text>
<text x="164.1" y="70.1">20</text>
<text x="169.9" y="70.1">TMPIN_SYS_D2+</text>
<text x="245.2" y="66.2">20</text>
<text x="251" y="66.2">VIN_VCORE</text>
<text x="171.3" y="81.7">20,31</text>
<text x="179.6" y="81.7">TS_D-</text>
<text x="1.8" y="128">20</text>
<text x="7.6" y="128">FAN_CTL_CPU</text>
<text x="48.7" y="127">FAN_CTL_CPU_R</text>
<text x="46.8" y="152.1">FAN_CTL_CPU_CON</text>
<text x="50" y="170.5">20</text>
<text x="55.8" y="170.5">FAN_TAC_CPU</text>
<text x="129.7" y="169.5">FAN_TAC_CPU_CON</text>
<text x="129.7" y="171.4">FAN_CTL_CPU_CON</text>
</g>
<g font-size="1.4">
<text x="30.9" y="1.5">5</text>
<text x="88.8" y="1.5">4</text>
<text x="146.7" y="1.5">3</text>
<text x="204.7" y="1.5">2</text>
<text x="262.6" y="1.5">1</text>
<text x=".5" y="26.1">D</text>
<text x="292" y="26.1">D</text>
<text x=".5" y="71.9">C</text>
<text x="292" y="71.9">C</text>
<text x=".5" y="117.8">B</text>
<text x="292" y="117.8">B</text>
<text x=".5" y="163.6">A</text>
<text x="292" y="163.6">A</text>
<text x="30.9" y="186.8">5</text>
<text x="88.8" y="186.8">4</text>
<text x="146.7" y="186.8">3</text>
<text x="204.7" y="186.8">2</text>
<text x="262.6" y="186.8">1</text>
</g>
</svg>
